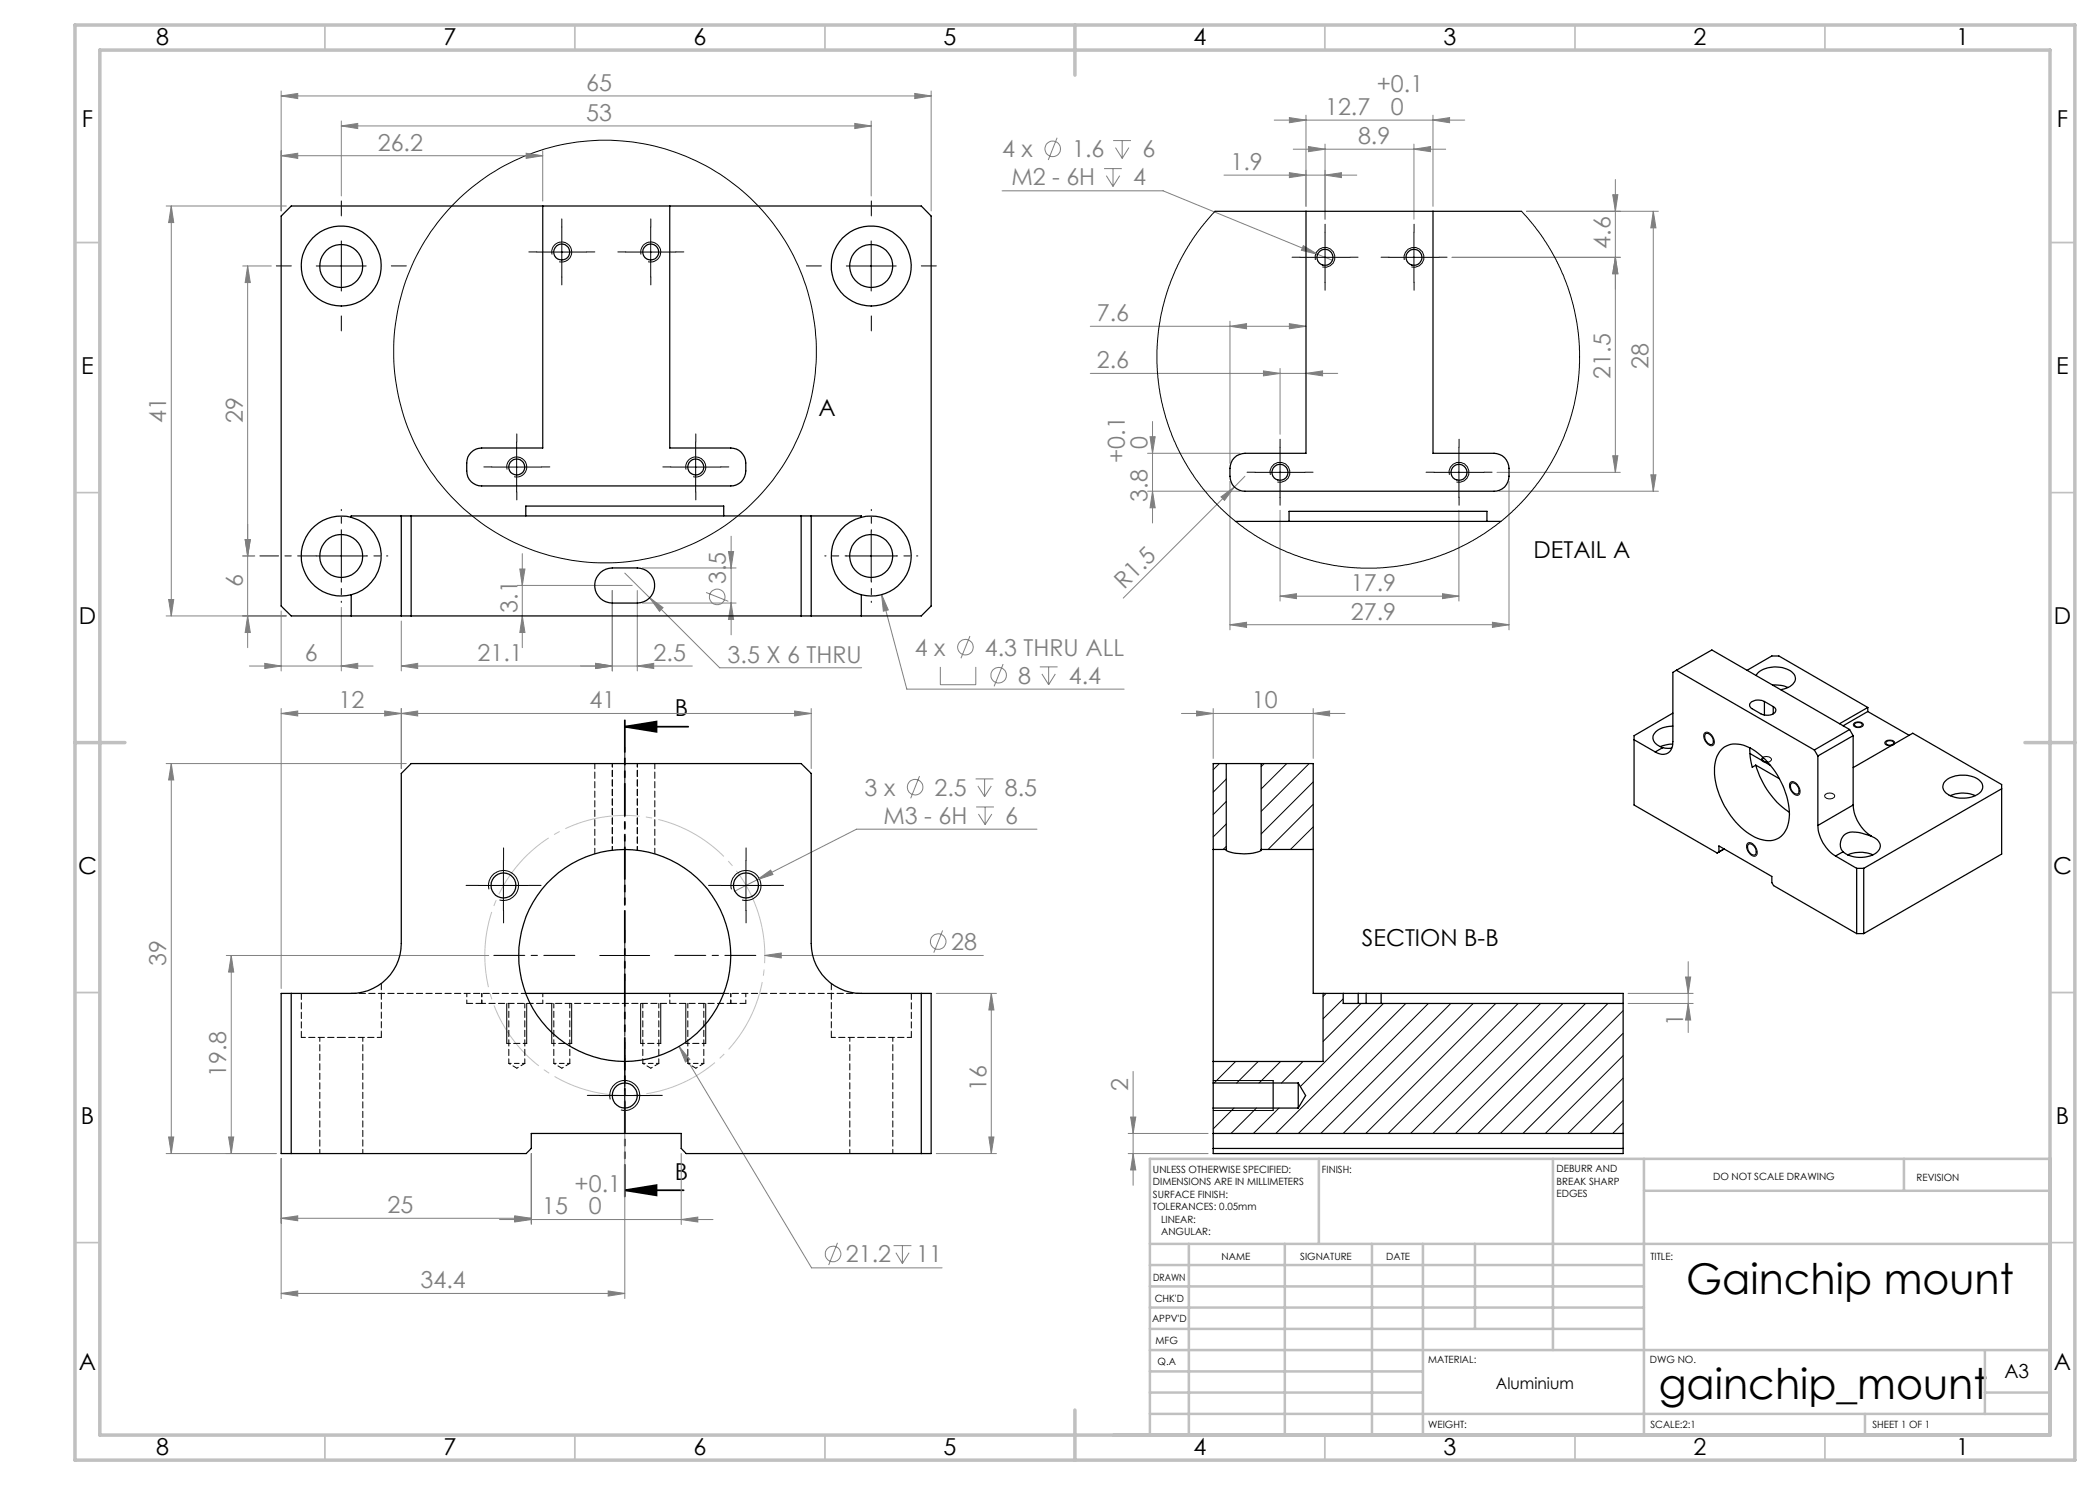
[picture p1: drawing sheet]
<svg xmlns="http://www.w3.org/2000/svg" width="420mm" height="297mm" viewBox="0 0 420 297" stroke-linecap="round" stroke-linejoin="round" font-family="sans-serif">
<g fill="none" stroke="#808080" stroke-width=".2">
<path d="M56.2 19.2l3.3-.5v1zM56.2 18.2v24M56.2 19.2h130M183 18.7l3.2 .5-3.2 .5zM186.2 18.2v24M56.2 31.1l3.3-.4v1zM56.2 31.1h52.3M68.3 25.2l3.2-.5v1zM68.3 24.2v15M68.3 25.2h105.9M105.2 30.7l3.3 .4-3.3 .6zM108.5 30.2v10"/>
<path d="M171 24.7l3.2 .5-3.2 .5zM174.2 24.2v15M200.4 38.2h32.2l30.9 12.7M211.4 27.5l-1.7 4.5M220.8 33.7h3.6M221.3 35.1l1.3 2.2M222.6 33.7v3.6M222.6 28.1h3.6M223.1 29.5l1.3 2.2M223.9 35.1l-1.3 2.2M224.4 28.1v3.6M225.8 29.5l-1.4 2.2"/>
<path d="M244.8 35h26.6M254.8 24h38.1M257.9 23.5l3.3 .5-3.3 .5zM257.9 34.5l3.3 .5-3.3 .5zM258.7 29.8h30.4M261.2 23v18.3M261.7 29.3l3.3 .5-3.3 .5zM265 28.8v15M265 35l3.3-.5v1zM282.8 29.8l3.3-.5v1zM282.8 28.8v15M286.6 24l3.3-.5v1z"/>
<path d="M286.6 23v18.3M322.5 38.9h1.1l-.5 3.4zM323.1 35.9v58.6M33.2 41.2h24.1M34.3 41.2l.4 3.3h-1zM34.3 41.2v82M48.5 53.2h5.8M49.5 53.2l.6 3.3h-1.1zM49.5 53.2v76.3M260.7 49.1l2.8 1.8-3.2-.8zM263.5 50.9l3 1.2M290.4 51.5h33.7"/>
<path d="M305.3 42.3h26.4M323.1 51.5l.5 3.2h-1.1zM330.7 42.3l.5 3.3h-1zM330.7 42.3v55.9M218.1 74.7h49.4M218.1 65.3h43.1M246 65.3l3.3-.6v1.1zM246 64.2v28.5M252.7 74.2l3.3 .5-3.3 .5zM256 73.7v13.2M257.9 64.7l3.3 .6-3.3 .5zM261.2 74.7l3.3-.5v1z"/>
<path d="M229.5 90.7h18.5M229.5 98.2h18.5M230 87.3h1l-.5 3.4zM230.5 84.3v20.3M230.5 98.2l.5 3.4h-1zM244.2 99.4l2.7-2-2 2.7zM246 96.3v29.7M246.9 97.4l-22.3 22.2M249 95.2l-2.1 2.2M299.4 94.5h24.7M299.8 98.2h31.9M301.8 96.3v29.7"/>
<path d="M322.5 91.2h1.1l-.5 3.3zM330.2 95h1l-.5 3.2zM33.7 119.9h1l-.4 3.3zM49 107.9h1.1l-.6 3.3zM50.9 111.2h-2.4M103.5 117.1h22.9M104 113.8h1l-.5 3.3zM104.5 110.7v18.8M122.4 118.1v16.1M125 114.6l4.9 5M127.5 118.1v16.1M128.4 113.6h18.8"/>
<path d="M129.9 119.6l2.7 1.9-.7 .8zM129.9 119.6l14 14h28.4M141.2 118.5l4.5 1.8M145.7 110.3h1l-.5 3.3zM146.2 107.2v19.8M176.3 118.9l1.4 3.1-1 .2zM176.3 118.9l5.1 18.9h43.4M256 119.2l3.3-.5v1zM256 102.1v18.1M256 119.2h35.8M288.5 118.7l3.3 .5-3.3 .5zM291.8 102.1v18.1"/>
<path d="M33.2 123.2h24.1M49.5 123.2l.6 3.3h-1.1zM49.9 133.2h24.7M53 132.7l3.2 .5-3.2 .5zM56.2 122.2v12M68.3 133.2l3.2-.5v1zM68.3 121.5v12.7M80.3 133.2l3.2-.5v1zM80.3 124.2v10M104.5 123.2l.5 3.3h-1zM119.1 132.7l3.3 .5-3.3 .5zM127.5 133.2l3.2-.5v1z"/>
<path d="M128.4 120.6h18.8M138.5 133.2h-58.2M146.2 120.6l.5 3.3h-1zM188.1 133.4v3.5h7.1v-3.5M194 127.2l-1.8 4.5M200.6 132.8l-1.8 4.5M208 133.4h3.5M208.4 134.8l1.3 2.1M209.7 133.4v3.5M211.1 134.8l-1.4 2.1M246 125l3.3-.5v1zM246 125h55.8"/>
<path d="M298.5 124.5l3.3 .5-3.3 .5zM33.2 152.7h48M34.3 152.7l.4 3.3h-1zM34.3 152.7v78M56.2 142.7l3.3-.5v1zM56.2 141.7v56M56.2 142.7h106M76.9 142.2l3.4 .5-3.4 .5zM80.3 142.7l3.2-.5v1zM80.3 141.7v12M158.9 142.2l3.3 .5-3.3 .5zM162.2 141.7v12"/>
<path d="M183.9 155.2l-1.8 4.5M195.1 155.8h3.6M195.6 157.2l1.3 2.1M196.9 155.8v3.5M198.3 157.2l-1.4 2.1M236.3 142.7h32.7M239.3 142.2l3.3 .5-3.3 .5zM242.6 141.7v10M262.6 142.7l3.3-.5v1zM262.6 141.7v10M151.4 176l2.7-2 .5 .9zM151.4 176l-4.4 2.2"/>
<path d="M195.2 161.4h3.6M195.7 162.8l1.3 2.1M197 161.4v3.5M198.4 162.8l-1.4 2.1M207.4 165.8h-36.1l-19.9 10.2M45.3 191.1h52.5M46.2 191.1l.5 3.3h-1zM46.2 191.1v39.6M152.9 191.1l3.3-.5v1zM152.9 191.1h43.8M187.3 198.7h12M188.5 186.1l-1.7 4.4"/>
<path d="M198.3 198.7v32M198.3 198.7l.5 3.3h-1zM325.6 198.7h13M337.1 195.4h1l-.5 3.3zM337.6 192.3v14.2M125 218.3v41.4M135.8 209.3l2.2 2.6-.9 .5zM135.8 209.3l26.5 44.3h26.1M226.6 214.3v22.8M325.6 200.7h13M337.6 200.7l.5 3.3h-1zM33.7 227.4h1l-.4 3.3z"/>
<path d="M45.7 227.4h1l-.5 3.3zM55.2 230.7h-22M56.2 231.7v28M106.3 230.7v14.2M136.2 230.7v14.2M187.3 230.7h12M197.8 227.4h1l-.5 3.3zM225.6 230.7h16M225.6 226.7h16M226.1 223.4h1.1l-.6 3.3zM226.6 230.7l.6 3.3h-1.1zM56.2 258.7l3.3-.5v1z"/>
<path d="M56.2 243.7l3.3-.5v1zM56.2 258.7h68.8M56.2 243.7h50.1M99.9 243.9h42.7M102.9 243.4l3.4 .5-3.4 .5zM102.9 243.2l3.4 .5-3.4 .5zM121.6 258.2l3.4 .5-3.4 .5zM136.2 243.9l3.4-.5v1zM167.5 248.6l-1.8 4.4M178.7 249.1h3.6M179.2 250.5l1.3 2.2M180.5 249.1v3.6"/>
<path d="M181.8 250.5l-1.3 2.2"/>
<circle cx="210.5" cy="29.8" r="1.55"/>
<circle cx="143.4" cy="119.4" r="1.55"/>
<circle cx="193.1" cy="129.4" r="1.56"/>
<circle cx="199.7" cy="135" r="1.56"/>
<circle cx="183" cy="157.4" r="1.55"/>
<circle cx="187.6" cy="188.3" r="1.56"/>
<circle cx="166.6" cy="250.8" r="1.56"/>
</g>
<g fill="none" stroke="#000" stroke-width=".2">
<path d="M63.3 53.2h9.9M68.3 48.2v10M107.4 50.4h9.9M110.4 50.9a2 2 0 0 1 1.8-2.5 2 2 0 0 1 2.2 2.2 2 2 0 0 1-2.6 1.7M112.4 45.4v10M125.1 50.4h10M128.2 50.9a2 2 0 0 1 1.8-2.5 2 2 0 0 1 2.1 2.2 2 2 0 0 1-2.5 1.7M130.1 45.4v10M169.3 53.2h9.9M174.2 48.2v10M260 51.5h10M263.1 52a2 2 0 0 1 1.7-2.5 2 2 0 0 1 2.2 2.2 2 2 0 0 1-2.5 1.7"/>
<path d="M265 46.5v10M277.8 51.5h10M280.8 52a2 2 0 0 1 1.8-2.5 2 2 0 0 1 2.2 2.1 2 2 0 0 1-2.5 1.8M282.8 46.5v10M98.4 93.4h9.9M101.4 93.9a1.99 1.99 0 0 1 1.8-2.5 1.99 1.99 0 0 1 2.1 2.2 1.99 1.99 0 0 1-2.5 1.7M103.3 88.4v10M134.2 93.4h9.9M137.2 93.9a1.98 1.98 0 0 1 1.8-2.5 1.98 1.98 0 0 1 2.1 2.2 1.98 1.98 0 0 1-2.5 1.7M139.1 88.4v10M251 94.5h10M254.1 95a2.01 2.01 0 0 1 1.8-2.5 2.01 2.01 0 0 1 2.1 2.2 2.01 2.01 0 0 1-2.5 1.7"/>
<path d="M256 89.5v10M286.8 94.5h10M289.9 95a2.01 2.01 0 0 1 1.8-2.5 2.01 2.01 0 0 1 2.1 2.2 2.01 2.01 0 0 1-2.5 1.7M291.8 89.5v10M63.3 111.2h9.9M68.3 106.2v10M169.3 111.2h9.9M174.2 106.2v10M340.9 146.6h.1a1.35 1.35 0 0 1 1.7 1.1l.1 .3a.78 .78 0 0 1-.3 1.1 .78 .78 0 0 1-1-.4l-.7-1-.1-.7zM352.4 151.6a1.24 1.24 0 0 1 1.9 .3 1.16 1.16 0 0 1-2-.1zM358.1 156.5a1.29 1.29 0 0 1 1.7 .9l.2 .5a.78 .78 0 0 1-.3 1.1 .78 .78 0 0 1-1.1-.4 1.77 1.77 0 0 1-.5-2.1zM365.1 158.9a1.25 1.25 0 0 1 1.8 .3 1.16 1.16 0 0 1-2 .1z"/>
<path d="M370.8 144.7a1.24 1.24 0 0 1 1.9 .3 1.22 1.22 0 0 1-2 0zM377 148.4a1.2 1.2 0 0 1 2 .2 1.18 1.18 0 0 1-2.1 0zM95.7 177.1h10M97.8 177.9a3 3 0 0 1 2.6-3.8 3 3 0 0 1 3.3 3.2 3 3 0 0 1-3.8 2.7M100.7 172.1v10M144.2 177.1h10M146.3 177.9a2.99 2.99 0 0 1 2.6-3.8 2.99 2.99 0 0 1 3.3 3.3 2.99 2.99 0 0 1-3.8 2.6M149.2 172.1v10M349.5 168.7a1.35 1.35 0 0 1 1.8 1.1l.1 .3a.77 .77 0 0 1-.3 1.1 .77 .77 0 0 1-1.1-.4 1.77 1.77 0 0 1-.5-2.1zM119.9 191.1h10M125 186.1v10M101.4 200.7v8"/>
<path d="M105.3 200.7v8M110.3 200.7v8M114.3 200.7v8M119.9 219.1h10M122.1 219.9a2.99 2.99 0 0 1 2.6-3.8 2.99 2.99 0 0 1 3.2 3.3 2.99 2.99 0 0 1-3.7 2.6M125 214.1v10M128.1 200.7v8M132.2 200.7v8M137.2 200.7v8M141.1 200.7v8M242.6 216.1h12M242.6 222.1h12"/>
<circle cx="121" cy="70.3" r="42.3"/>
</g>
<path d="M125 145.3l6.3-1v2.1zM125 145.3h12.7M125 238.1l6.3-1.1v2.1zM125 238.1h11.7" fill="none" stroke="#000" stroke-width=".35"/>
<path d="M151.7 182.9a28 28 0 0 0-46.9-11.3 28 28 0 0 0 12.9 46.5 28 28 0 0 0 34.4-33.8l-.4-1.4" fill="none" stroke="#c0c0c0" stroke-width=".2" stroke-dasharray="15.2 1.3 1.3 1.3" stroke-dashoffset="5.4" stroke-linecap="butt"/>
<path d="M125 143.3v96.7" fill="none" stroke="#000" stroke-width=".35" stroke-dasharray="6.3 1.3 1.3 1.3 1.3 1.3" stroke-dashoffset="-.7"/>
<g fill="none" stroke="#c0c0c0" stroke-width=".35">
<path d="M65 5v5M115 5v5M165 5v5M265 5v5M315 5v5M365 5v5M15 48.5h5M410 48.5h5M15 98.5h5M410 98.5h5M15 198.5h5M410 198.5h5"/>
<path d="M15 248.5h5M410 248.5h5M65 287v5M115 287v5M165 287v5M265 287v5M315 287v5M365 287v5"/>
</g>
<g fill="none" stroke="#c0c0c0" stroke-width=".5">
<path d="M263.8 231.8v17M310.6 231.8v38.2M328.8 231.8v55.2M328.8 238.2h81.2M380.8 231.8v6.4M410 231.8h-180v55.2M230 248.8h180M230 257.3h98.8M230 253h98.8M237.8 248.8v38.2M257 248.8v38.2M274.4 248.8v38.2"/>
<path d="M284.6 248.8v38.2M295 248.8v17M230 265.8h98.8M230 261.5h98.8M230 278.5h54.6M230 274.3h54.6M230 270h180M397 278.5h13M397 270v12.8M230 282.8h180M373 282.8v4.2"/>
</g>
<path d="M15 5h400v287h-400zM20 10h390v277h-390zM215 5v10M15 148.5h10M405 148.5h10M215 282v10" fill="none" stroke="#c0c0c0" stroke-width=".7"/>
<g fill="none" stroke="#000" stroke-width=".2" stroke-dasharray="15.2 1.3 1.3 1.3">
<path d="M58.3 53.2h-3M68.3 43.2v-3M78.3 53.2h3M107.4 50.4h-1.6M112.4 45.4v-1.6M112.4 55.4v1.6M117.4 50.4h1.6M125.2 50.4h-1.6M130.2 45.4v-1.6M130.2 55.4v1.6M135.2 50.4h1.6M164.3 53.2h-3"/>
<path d="M174.3 43.2v-3M184.3 53.2h3M260 51.4h-1.6M265 46.4v-1.6M265 56.4v1.6M270 51.4h1.6M277.8 51.4h-1.6M282.8 46.4v-1.6M282.8 56.4v1.6M287.8 51.4h1.6M68.3 63.2v3M174.3 63.2v3"/>
<path d="M98.4 93.4h-1.6M103.4 88.4v-1.6M103.4 98.4v1.6M108.4 93.4h1.6M134.2 93.4h-1.6M139.2 88.4v-1.6M139.2 98.4v1.6M144.2 93.4h1.6M251 94.4h-1.6M256 89.4v-1.6M256 99.4v1.6M261 94.4h1.6"/>
<path d="M286.8 94.4h-1.6M291.8 89.4v-1.6M291.8 99.4v1.6M296.8 94.4h1.6M95.7 177.1h-2.5M100.7 172.1v-2.5M105.7 177.1h2.5M144.2 177.1h-2.5M149.2 172.1v-2.5M154.2 177.1h2.5M100.7 182.1v2.5M149.2 182.1v2.5"/>
<path d="M120 219.1h-2.5M125 214.1v-2.5M130 219.1h2.5M125 224.1v2.5"/>
</g>
<path d="M68.3 106.2v-4.3M68.3 116.2v4.3M73.3 111.2h4.3M169.3 111.2h-4.3M174.3 106.2v-4.3M174.3 116.2v4.3M179.3 111.2h4.3" fill="none" stroke="#000" stroke-width=".2" stroke-dasharray="15.2 1.3 1.3 1.3" stroke-dashoffset="15"/>
<path d="M63.3 111.2h-11.3" fill="none" stroke="#000" stroke-width=".2" stroke-dasharray="15.2 1.3 1.3 1.3" stroke-dashoffset="11.5"/>
<path d="M254.6 216.1v6" fill="none" stroke="#000" stroke-width=".25"/>
<path d="M101.4 208.7h4M110.4 208.7h4M128.2 208.7h4M137.2 208.7h4" fill="none" stroke="#000" stroke-width=".2" stroke-dasharray="1.3 .6" stroke-dashoffset=".5"/>
<path d="M125 181.1v-31.6" fill="none" stroke="#000" stroke-width=".2" stroke-dasharray="15.2 1.3 1.3 1.3" stroke-dashoffset="1.3"/>
<path d="M115 191.1h-16.2M135 191.1h16.2M125 201.1v16.2" fill="none" stroke="#000" stroke-width=".2" stroke-dasharray="15.2 1.3 1.3 1.3" stroke-dashoffset="9"/>
<path d="M125 145.3l6.3-1v2.1zM125 238.1l6.3-1.1v2.1z" fill="#000"/>
<g fill="#808080">
<path d="M152.9 191.1l3.3-.5v1z"/>
<path d="M244.2 99.4l2.7-2-2 2.7z"/>
<path d="M183 18.7l3.2 .5-3.2 .5zM56.2 19.2l3.3-.5v1zM105.2 30.7l3.3 .4-3.3 .6zM56.2 31.1l3.3-.4v1z"/>
<path d="M121.6 258.2l3.4 .5-3.4 .5zM56.2 258.7l3.3-.5v1zM76.9 142.2l3.4 .5-3.4 .5zM56.2 142.7l3.3-.5v1zM136.2 243.9l3.4-.5v1zM102.9 243.4l3.4 .5-3.4 .5zM102.9 243.2l3.4 .5-3.4 .5zM56.2 243.7l3.3-.5v1zM119.1 132.7l3.3 .5-3.3 .5zM80.3 133.2l3.2-.5v1zM265 35l3.3-.5v1zM257.9 34.5l3.3 .5-3.3 .5z"/>
<path d="M135.8 209.3l1.3 3.1 .9-.5zM80.3 142.7l3.2-.5v1zM158.9 142.2l3.3 .5-3.3 .5zM151.4 176l3.2-1.1-.5-.9zM68.3 25.2l3.2-.5v1zM171 24.7l3.2 .5-3.2 .5zM176.3 118.9l.4 3.3 1-.2zM129.9 119.6l2 2.7 .7-.8zM261.7 29.3l3.3 .5-3.3 .5zM282.8 29.8l3.3-.5v1zM256 119.2l3.3-.5v1zM288.5 118.7l3.3 .5-3.3 .5zM246 125l3.3-.5v1zM298.5 124.5l3.3 .5-3.3 .5zM252.7 74.2l3.3 .5-3.3 .5zM261.2 74.7l3.3-.5v1zM260.7 49.1l-.4 1 3.2 .8zM246 65.3l3.3-.6v1.1zM257.9 64.7l3.3 .6-3.3 .5z"/>
<path d="M119.1 132.7l3.3 .5-3.3 .5zM127.5 133.2l3.2-.5v1z"/>
<path d="M239.3 142.2l3.3 .5-3.3 .5zM262.6 142.7l3.3-.5v1z"/>
<path d="M197.8 227.4h1l-.5 3.3zM198.3 198.7l.5 3.3h-1zM322.5 91.2h1.1l-.5 3.3zM323.1 51.5l.5 3.2h-1.1zM337.6 200.7l.5 3.3h-1zM337.1 195.4h1l-.5 3.3zM226.6 230.7l.6 3.3h-1.1zM226.1 223.4h1.1l-.6 3.3z"/>
<path d="M33.7 227.4h1l-.4 3.3zM34.3 152.7l.4 3.3h-1zM33.7 119.9h1l-.4 3.3zM34.3 41.2l.4 3.3h-1zM49.5 123.2l.6 3.3h-1.1zM49 107.9h1.1l-.6 3.3z"/>
<path d="M46.2 191.1l.5 3.3h-1zM45.7 227.4h1l-.5 3.3zM49.5 53.2l.6 3.3h-1.1zM49 107.9h1.1l-.6 3.3zM104 113.8h1l-.5 3.3zM104.5 123.2l.5 3.3h-1zM145.7 110.3h1l-.5 3.3zM146.2 120.6l.5 3.3h-1zM230 87.3h1l-.5 3.4zM230.5 98.2l.5 3.4h-1zM322.5 38.9h1.1l-.5 3.4zM323.1 51.5l.5 3.2h-1.1zM330.7 42.3l.5 3.3h-1zM330.2 95h1l-.5 3.2z"/>
<path d="M53 132.7l3.2 .5-3.2 .5zM68.3 133.2l3.2-.5v1zM257.9 23.5l3.3 .5-3.3 .5zM286.6 24l3.3-.5v1z"/>
</g>
<g fill="none" stroke="#000" stroke-width=".25">
<path d="M108.5 41.2v48.4h-12.2a3 3 0 0 0-3 3 4.4 4.4 0 0 0 .9 3.7 3 3 0 0 0 2.1 .9h49.9a2.95 2.95 0 0 0 3-3 4.3 4.3 0 0 0-.9-3.7 2.87 2.87 0 0 0-2.1-.9h-12.3v-48.4M243 42.3h61.3M261.2 42.3v48.4h-12.2a3 3 0 0 0-3 3 4.4 4.4 0 0 0 .9 3.7 3 3 0 0 0 2.1 .8h49.8a2.95 2.95 0 0 0 3-3 3.9 3.9 0 0 0-1.3-4l-1.7-.5h-12.2v-48.4M70.2 103.5a8 8 0 0 1 6 7.7 8 8 0 0 1-6 7.8M70.2 103.5a8 8 0 0 0-9.9 7.7 8 8 0 0 0 9.9 7.8M70.2 119v4.2M80.3 103.2h-10.1v.3M80.3 103.2v20M80.3 103.2h81.9M82.2 103.2v20M105.2 103.2v-2h39.5v2M120.1 114.5a3.6 3.6 0 0 1 2.3-.9h5.1a3.5 3.5 0 0 1 3.4 3.5 3.5 3.5 0 0 1-3.4 3.5h-5.1a3.5 3.5 0 0 1-3.2-2.2 3.5 3.5 0 0 1 .9-3.9z"/>
<path d="M160.2 103.2v20M162.2 103.2h10.1v.3M162.2 103.2v20M172.3 103.5a8 8 0 0 0-6 7.7 8 8 0 0 0 6 7.8M172.3 103.5a8 8 0 0 1 9.9 7.7 8 8 0 0 1-9.9 7.8M172.3 119v4.2M247.1 104.3h53.1M257.8 104.3v-2h39.6v2M70.2 123.2h10.1M70.2 123.2h-12l-2-2v-78l2-2h126.1l1.9 2v78l-1.9 2h-12M80.3 123.2h81.9M162.2 123.2h10.1"/>
<path d="M335.3 134.1l-.7 .4v13.8a2.1 2.1 0 0 1-2.4 2.5l-1.2-.4M335.3 134.1l27.6 15.9M335.3 134.1l7.1-4.1 27.5 15.9M349.4 134.1l5-2.9h1.4l17.8 10.3M351.2 135.1a4.4 4.4 0 0 1 4.3-1.7 4 4 0 0 1 3.5 1.8 2.11 2.11 0 0 1-1.7 2.5l-1.2 .2M354.5 137a6.3 6.3 0 0 1 3.1 .5M80.3 154.7l1.9-2h78l2 2v34a10 10 0 0 0 10.1 10h13.9v32h-49l-1-1v-3h-29.9v3l-1.1 1h-49v-32h14a10 10 0 0 0 10.1-10zM245.3 152.7h6.9M245.3 152.7h-2.7v17.2M245.3 152.7v17.2M252.2 152.7h10.4v17.2M252.2 152.7v17.2"/>
<path d="M326.8 148l4.2 2.4M332.5 149.5l1.9 .1M332.5 149.5l-1.5 .9M334.5 148.8l-.9 .1-1.5 .4M334.6 145.2a4.1 4.1 0 0 0-4 1.9 1.96 1.96 0 0 0 1.5 2.3l.4 .1M334.6 142.6l-7.8 4.5v13.9l16.6 9.6M341.1 146.8a1.39 1.39 0 0 1 1.6 1.5 .59 .59 0 0 1-.4 .6 .59 .59 0 0 1-.7-.2 1.59 1.59 0 0 1-.5-1.9zM344.5 149.7a5 5 0 0 1 5.9 .1 16.4 16.4 0 0 1 7.5 13.6 4.5 4.5 0 0 1-3.3 4.7 7.8 7.8 0 0 1-6.4-2.7 16.7 16.7 0 0 1-5.3-11.9 5.3 5.3 0 0 1 1.6-3.8zM350 149.6v1.7l.4 2.2 .8-.5M350 150.7l4.1 2.4M350 149.6v.1M350.1 149.6l-.1 .1"/>
<path d="M351.2 153a17 17 0 0 0 6.7 9.5M351.2 153l4.7 2.7M352.7 151.6a.42 .42 0 0 0-.2 .5 .42 .42 0 0 0 .6 .2h.3M352.9 140.3a2.18 2.18 0 0 0-3 .6l.3 .7 2 1.2a2.47 2.47 0 0 0 2.9-.4v-.6l-.5-.5M352.9 140.3l1.7 1M352.9 140.3v2.7M354.6 141.3v1.5M358.2 156.7a1.41 1.41 0 0 1 1.6 1.7 .66 .66 0 0 1-.6 .4 .66 .66 0 0 1-.6-.4 1.51 1.51 0 0 1-.4-1.7zM362.9 150l.7 1.2M363.6 151.2v13.9M369.9 145.9l-7 4.1M369.9 145.9l.7 1.2"/>
<path d="M370.6 147.1l-7 4.1M370.6 147.1v13.9M370.6 153.5l12-6.9 17.7 10.3v13.9l-27.6 15.9M371 144.7a.92 .92 0 0 1 1.5 .3 .94 .94 0 0 1-1.6-.1zM373.6 141.5l-5.7 3.2M373.6 142.3l-5 2.9M373.6 142.3l8.2 4.8M373.6 141.5v.8M377.2 148.4a.93 .93 0 0 1 1.5 .3 .84 .84 0 0 1-.8 .4 .84 .84 0 0 1-.7-.7zM389.2 156.1a5.8 5.8 0 0 1 6.9 .2 1.62 1.62 0 0 1-.6 2.6 5.6 5.6 0 0 1-6.6-.6 1.52 1.52 0 0 1 .3-2.2zM390 159.1a6.3 6.3 0 0 1 5.1 0M400.3 157.8l-27.6 15.9"/>
<path d="M242.6 169.9v42.4M242.6 169.9h2.7M245.3 169.9v.1a9.2 9.2 0 0 0 6.7 .2l.2-.1v-.2M252.2 169.9h10.4M262.6 169.9v28.8h6M343.8 170.4v-1.2l10.6 6.1v1.2l.3 .6 16.6 9.6M343.8 170.4l-.4 .2M343.8 170.4l1-.6-1.4 .8M349.7 168.9a1.34 1.34 0 0 1 1.6 1.5 .59 .59 0 0 1-.4 .6 .59 .59 0 0 1-.7-.2 1.55 1.55 0 0 1-.5-1.9zM363.6 165.1a7.6 7.6 0 0 0 3.5 6.1M367.1 171.2l4.2 2.5M368.6 170.4l-1.5 .8"/>
<path d="M369.5 171a6.3 6.3 0 0 1 5.1 0M370.6 161a7.9 7.9 0 0 0 3.6 6.1l-.1 .1M370.6 161l-7 4.1M371.3 173.7v13M371.3 173.7h1.4M372.7 173.7v13M374.1 167.2a2.2 2.2 0 0 1 1.9 2.4 4.2 4.2 0 0 1-4.2 1.9 5.1 5.1 0 0 1-3.2-1.1M374.1 167.2a7.4 7.4 0 0 0-4.6-.6 2.45 2.45 0 0 0-.9 3.8M58.2 198.7v32M105.2 198.7h39.5M184.3 198.7v32M264.6 198.7v13.6h-22"/>
<path d="M268.6 198.7h3M268.6 198.7v2h56M271.6 198.7h1.6M271.6 198.7v2M273.2 198.7h3M273.2 198.7v2M276.2 198.7h48.4v32h-82v-9.1M276.2 198.7v2M371.3 186.7h1.4M242.6 216.6v5M242.6 212.3v4.3M242.6 216.6h17"/>
<path d="M259.6 216.6v5M259.6 216.6l1.5 2.5-1.5 2.5M242.6 226.7h82M242.6 221.6h17M242.6 229.7h82"/>
<circle cx="68.2" cy="53.2" r="8"/>
<circle cx="68.3" cy="53.2" r="4.3"/>
<circle cx="112.3" cy="50.4" r="1.59"/>
<circle cx="130.1" cy="50.4" r="1.6"/>
<circle cx="174.2" cy="53.2" r="4.3"/>
<circle cx="174.3" cy="53.2" r="8"/>
<circle cx="265" cy="51.5" r="1.6"/>
<circle cx="282.8" cy="51.5" r="1.59"/>
<circle cx="103.3" cy="93.4" r="1.6"/>
<circle cx="139.1" cy="93.4" r="1.6"/>
<circle cx="256" cy="94.5" r="1.59"/>
<circle cx="291.8" cy="94.5" r="1.59"/>
<circle cx="68.3" cy="111.2" r="4.3"/>
<circle cx="174.2" cy="111.2" r="4.3"/>
<circle cx="100.7" cy="177.1" r="2.5"/>
<circle cx="149.2" cy="177.1" r="2.51"/>
<circle cx="125" cy="191.1" r="21.2"/>
<circle cx="125" cy="219.1" r="2.5"/>
</g>
<path d="M122.5 152.7v17.3M127.5 152.7v17.3M122.5 170v-17.3M127.5 170v-17.3M64 207.5v23.2M96.4 200.7h49.8M170 207.5v23.2M72.6 230.7v-23.2M178.6 230.7v-23.2" fill="none" stroke="#000" stroke-width=".2" stroke-dasharray="1.3 .6" stroke-dashoffset=".5"/>
<path d="M60.3 207.5h8M68.3 207.5h8M166.3 207.5h8M174.3 207.5h8" fill="none" stroke="#000" stroke-width=".2" stroke-dasharray="1.3 .6" stroke-dashoffset=".4"/>
<path d="M119 152.7v18M131 170.7v-18M172.3 198.7h-27.5" fill="none" stroke="#000" stroke-width=".2" stroke-dasharray="1.3 .6" stroke-dashoffset=".2"/>
<path d="M105.2 198.7h-34.9M101.8 200.7v12M105 212.7v-12M110.8 200.7v12M114 212.7v-12M128.6 200.7v12M131.8 212.7v-12M137.6 200.7v12M140.8 212.7v-12" fill="none" stroke="#000" stroke-width=".2" stroke-dasharray="1.3 .6" stroke-dashoffset=".3"/>
<path d="M93.4 198.7v2M96.4 198.7v2M146.2 198.7v2M149.2 198.7v2M108.6 200.7v-2M134 200.7v-2" fill="none" stroke="#000" stroke-width=".2" stroke-dasharray="1.3 .6" stroke-dashoffset=".6"/>
<path d="M96.4 200.7h-3M146.2 200.7h3" fill="none" stroke="#000" stroke-width=".2" stroke-dasharray="1.3 .6" stroke-dashoffset=".1"/>
<path d="M101.8 212.7h1.6M103.4 212.7h1.6M110.8 212.7h1.6M112.4 212.7h1.6M128.6 212.7h1.6M130.2 212.7h1.6M137.6 212.7h1.6M139.2 212.7h1.6" fill="none" stroke="#000" stroke-width=".2" stroke-dasharray="1.3 .6" stroke-dashoffset=".8"/>
<path d="M60.3 198.7v8.8M166.3 196.7v10.8M76.3 207.5v-10.8M182.3 207.5v-8.8" fill="none" stroke="#000" stroke-width=".2" stroke-dasharray="1.3 .6"/>
<path d="M101.8 212.7l1.6 .9M103.4 213.6l1.6-.9M110.8 212.7l1.6 .9M112.4 213.6l1.6-.9M128.6 212.7l1.6 .9M130.2 213.6l1.6-.9M137.6 212.7l1.6 .9M139.2 213.6l1.6-.9" fill="none" stroke="#000" stroke-width=".2" stroke-dasharray="1.3 .6" stroke-dashoffset=".9"/>
<g fill="none" stroke="#000" stroke-width=".2">
<path d="M243 42.3l-3.6 4.3-1.4 2-1.9 3.4-2.3 5.4-.8 2.4-.9 3.8-.4 2.7-.3 3.7 .2 5.5 .4 3.1 .6 2.9 .9 3.1 1 2.8 1.6 3.5 1.2 2.1 2.9 4.3 2 2.4 2.1 2.1 2.8 2.5 2.5 1.8 3 1.9 2.7 1.5 2.2 1 3.3 1.2 2.4 .7 3.6 .7 5.4 .5h3.1l3.5-.3 5.4-1 3.7-1.1 2.9-1.2 5.2-2.7 2.9-2 2.2-1.7 1.9-1.8 2.5-2.6 2.4-3 1.6-2.3 1.7-3.1 1.3-2.8 1.1-2.7 1-3.6 1.1-5.6 .2-2.5v-3.5l-.5-5.3-.5-2.9-.9-3-1.2-3.5-1.1-2.5-1.7-3.1-1.8-2.8-1.6-2.2-2.3-2.5M243.9 152.7l-1.3 1.2M245.3 155.8l-2.7 2.6M252.8 152.7l-.6 .6M257.4 152.7l-5.2 5.1M261.8 152.7l-9.6 9.6M262.6 156.4l-10.4 10.4M245.3 160.3l-2.7 2.6M245.3 164.8l-2.7 2.6M245.3 169.3l-.7 .6M262.6 160.9l-9 9M262.6 165.4l-4.5 4.5"/>
<path d="M262.6 169.9h.1M265.2 198.7l-.6 .6M268.6 199.8l-4 4M242.6 212.3h.1M247.1 212.3l-4.3 4.3M251.6 212.3l-4.3 4.3M256.1 212.3l-4.3 4.3M260.6 212.3l-4.3 4.3M272.2 200.7l-7.6 7.6M276.7 200.7l-16.6 16.6M281.2 200.7l-26 26M285.7 200.7l-26 26"/>
<path d="M290.2 200.7l-26 26M294.6 200.7l-26 26M299.2 200.7l-26 26M303.6 200.7l-26 26M308.1 200.7l-26 26M312.6 200.7l-26 26M317.1 200.7l-26 26M321.6 200.7l-26 26M324.6 202.1l-24.5 24.6M324.6 206.7l-20 20M324.6 211.1l-15.5 15.6M324.6 215.6l-11.1 11.1"/>
<path d="M246.8 221.6l-4.2 4.2M251.3 221.6l-5.1 5.1M255.8 221.6l-5.1 5.1M324.6 220.1l-6.6 6.6M324.6 224.6l-2.1 2.1"/>
</g>
<g font-size="8.5">
<text x="337.2" y="258.8">Gainchip mount</text>
<text x="331.8" y="279.7">gainchip_mount</text>
</g>
<g font-size="4.7">
<text x="31.2" y="9">8</text>
<text x="88.7" y="9">7</text>
<text x="138.7" y="9">6</text>
<text x="188.7" y="9">5</text>
<text x="238.7" y="9">4</text>
<text x="288.7" y="9">3</text>
<text x="338.7" y="9">2</text>
<text x="391.2" y="9">1</text>
<text x="16.4" y="25.5">F</text>
<text x="411.4" y="25.5">F</text>
<text x="16.2" y="74.8">E</text>
<text x="411.2" y="74.8">E</text>
<text x="163.7" y="83.1">A</text>
<text x="306.7" y="111.5">DETAIL A</text>
<text x="15.8" y="124.7">D</text>
<text x="410.8" y="124.7">D</text>
<text x="135" y="143.2">B</text>
<text x="15.6" y="174.7">C</text>
<text x="410.6" y="174.8">C</text>
<text x="272.4" y="189.2">SECTION B-B</text>
<text x="16.2" y="224.8">B</text>
<text x="411.2" y="224.8">B</text>
<text x="135" y="235.9">B</text>
<text x="15.8" y="274">A</text>
<text x="410.8" y="274">A</text>
<text x="31.2" y="291">8</text>
<text x="88.7" y="291">7</text>
<text x="138.7" y="291">6</text>
<text x="188.7" y="291">5</text>
<text x="238.7" y="291">4</text>
<text x="288.7" y="291">3</text>
<text x="338.7" y="291">2</text>
<text x="391.2" y="291">1</text>
</g>
<g font-size="4.7" fill="#808080">
<text x="117.2" y="18.2">65</text>
<text x="265" y="22.9">12.7</text>
<text x="275.4" y="18.5">+0.1</text>
<text x="278.2" y="23">0</text>
<text x="117.3" y="24.2">53</text>
<text x="271.6" y="28.8">8.9</text>
<text x="75.6" y="30.1">26.2</text>
<text x="200.4" y="31.5">4 x</text>
<text x="214.4" y="31.5">1.6</text>
<text x="228.5" y="31.5">6</text>
<text x="246.1" y="34">1.9</text>
<text x="202.3" y="37.1">M2 - 6H</text>
<text x="226.6" y="37.1">4</text>
<text x="322.1" y="49.7" transform="rotate(-90 322.1 49.7)">4.6</text>
<text x="219.4" y="64.2">7.6</text>
<text x="219.4" y="73.6">2.6</text>
<text x="322.1" y="75.7" transform="rotate(-90 322.1 75.7)">21.5</text>
<text x="329.7" y="73.8" transform="rotate(-90 329.7 73.8)">28</text>
<text x="33.2" y="84.7" transform="rotate(-90 33.2 84.7)">41</text>
<text x="48.5" y="84.7" transform="rotate(-90 48.5 84.7)">29</text>
<text x="229.5" y="89.7" transform="rotate(-90 229.5 89.7)">0</text>
<text x="225" y="92.6" transform="rotate(-90 225 92.6)">+0.1</text>
<text x="229.5" y="100.3" transform="rotate(-90 229.5 100.3)">3.8</text>
<text x="48.5" y="117.5" transform="rotate(-90 48.5 117.5)">6</text>
<text x="145.2" y="116.8" transform="rotate(-90 145.2 116.8)">3.5</text>
<text x="224.9" y="118" transform="rotate(-45 224.9 118)">R1.5</text>
<text x="270.2" y="118.2">17.9</text>
<text x="103.5" y="122.6" transform="rotate(-90 103.5 122.6)">3.1</text>
<text x="270.2" y="123.9">27.9</text>
<text x="183" y="131.1">4 x</text>
<text x="197" y="131.1">4.3 THRU ALL</text>
<text x="61" y="132.2">6</text>
<text x="95.5" y="132.2">21.1</text>
<text x="130.7" y="132.2">2.5</text>
<text x="145.5" y="132.5">3.5 X 6 THRU</text>
<text x="203.6" y="136.7">8</text>
<text x="213.8" y="136.7">4.4</text>
<text x="67.7" y="141.7">12</text>
<text x="117.9" y="141.7">41</text>
<text x="250.4" y="141.7">10</text>
<text x="172.9" y="159.1">3 x</text>
<text x="186.9" y="159.1">2.5</text>
<text x="201" y="159.1">8.5</text>
<text x="176.7" y="164.7">M3 - 6H</text>
<text x="201.1" y="164.7">6</text>
<text x="190.2" y="190">28</text>
<text x="33.2" y="193.2" transform="rotate(-90 33.2 193.2)">39</text>
<text x="336.6" y="205.2" transform="rotate(-90 336.6 205.2)">1</text>
<text x="45.2" y="215.3" transform="rotate(-90 45.2 215.3)">19.8</text>
<text x="197.3" y="218.2" transform="rotate(-90 197.3 218.2)">16</text>
<text x="225.6" y="218.1" transform="rotate(-90 225.6 218.1)">2</text>
<text x="114.9" y="238.4">+0.1</text>
<text x="77.5" y="242.6">25</text>
<text x="108.5" y="242.8">15</text>
<text x="117.8" y="242.9">0</text>
<text x="84.1" y="257.7">34.4</text>
<text x="169.2" y="252.5">21.2</text>
<text x="183.2" y="252.5">11</text>
</g>
<text font-size="3.9" x="400.9" y="275.5">A3</text>
<text font-size="3.2" x="299.2" y="277.9">Aluminium</text>
<g font-size="2">
<text x="230.6" y="234.6">UNLESS OTHERWISE SPECIFIED:</text>
<text x="230.6" y="237.1">DIMENSIONS ARE IN MILLIMETERS</text>
<text x="230.6" y="239.6">SURFACE FINISH:</text>
<text x="264.4" y="234.6">FINISH:</text>
<text x="311.3" y="234.5">DEBURR AND</text>
<text x="311.3" y="237">BREAK SHARP</text>
<text x="311.3" y="239.5">EDGES</text>
<text x="342.6" y="236">DO NOT SCALE DRAWING</text>
<text x="383.3" y="236.2">REVISION</text>
<text x="230.6" y="242.1">TOLERANCES: 0.05mm</text>
<text x="232.2" y="244.6">LINEAR:</text>
<text x="232.2" y="247.1">ANGULAR:</text>
<text x="244.3" y="252">NAME</text>
<text x="260" y="251.9">SIGNATURE</text>
<text x="277.2" y="251.9">DATE</text>
<text x="330.1" y="251.9">TITLE:</text>
<text x="230.6" y="256.1">DRAWN</text>
<text x="230.9" y="260.3">CHK'D</text>
<text x="230.4" y="264.4">APPV'D</text>
<text x="231.1" y="268.8">MFG</text>
<text x="231.5" y="273">Q.A</text>
<text x="285.6" y="272.5">MATERIAL:</text>
<text x="330" y="272.5">DWG NO.</text>
<text x="285.6" y="285.5">WEIGHT:</text>
<text x="330.1" y="285.6">SCALE:2:1</text>
<text x="374.5" y="285.6">SHEET 1 OF 1</text>
</g>
</svg>
